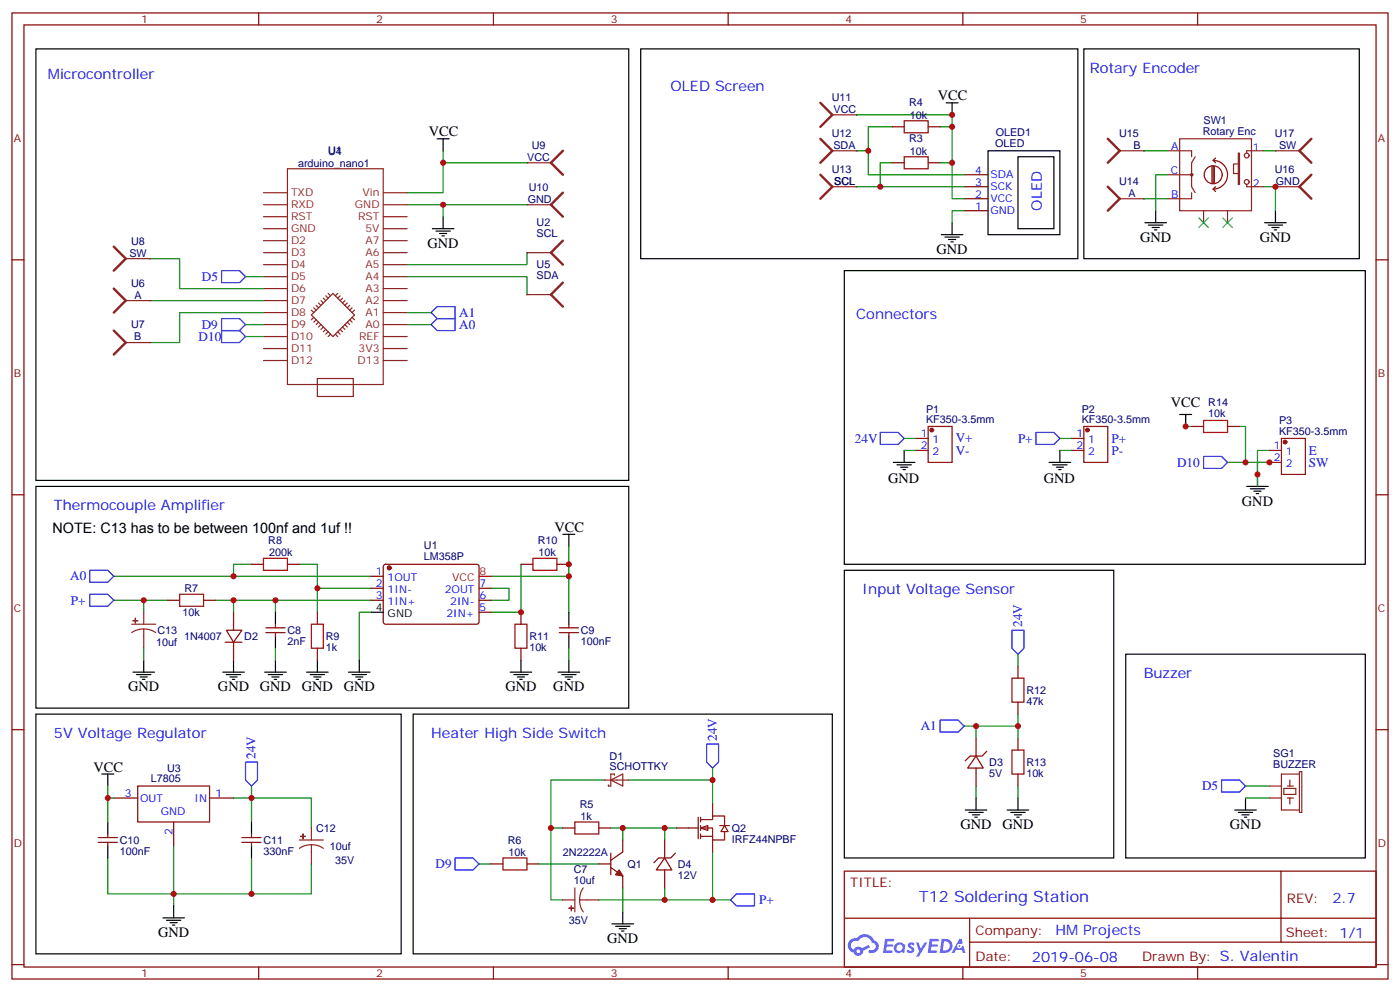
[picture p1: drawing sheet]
<svg xmlns="http://www.w3.org/2000/svg" width="412mm" height="292mm" viewBox="0 0 412 292" stroke-linecap="round" stroke-linejoin="round" font-family="sans-serif">
<g fill="none" stroke="#870000" stroke-width=".35">
<path d="M3.5 3.8h405.4v284.3h-405.4zM7.1 7.3h398.2v277.3h-398.2zM76.2 3.8v3.5M145.3 3.8v3.5M214.5 3.8v3.5M283.6 3.8v3.5M352.8 3.8v3.5M3.5 76.5h3.6M405.3 76.5h3.6M3.5 145.6h3.6M405.3 145.6h3.6M3.5 214.8h3.6"/>
<path d="M405.3 214.8h3.6M248.7 256.4h156.6v28.2h-156.6zM377.3 256.4v20.9M248.7 270.2h156.5M285.6 277.3h119.6M285.6 270.2v14.2M3.5 283.9h3.6M76.2 284.6v3.5M145.3 284.6v3.5M214.5 284.6v3.5M283.6 284.6v3.5M352.8 284.6v3.5"/>
<path d="M405.3 283.9h3.6"/>
</g>
<g fill="#5487ff">
<path d="M267.7 277.6a1.22 1.22 0 0 1 1.7 .2l-.4 .6a.47 .47 0 0 0-.3-.4 .47 .47 0 0 0-.5 .2l.1 .2a1.14 1.14 0 0 1 .8 1.8 1.14 1.14 0 0 1-1.9 0l-.2-.2 .5-.6 .7 .5a.29 .29 0 0 0 .3-.3 .29 .29 0 0 0-.2-.3 1.04 1.04 0 0 1-.6-1.7z"/>
<path d="M260.7 276.3h2.4l.3 .2-.2 .5-1.8 .1-.1 .8h1.5l.3 .4-.3 .4h-1.6l-.2 1.1h1.7l.2 .3-.2 .3-2.6 .1z"/>
<path d="M273.8 276.3h2.4l.3 .2-.1 .5-1.8 .1-.2 .8h1.6l.3 .4-.4 .4h-1.6l-.1 1.1h1.7l.2 .3-.2 .3-2.6 .1z"/>
<path d="M282.6 276.3h.7l.3 1.3-.6 .3a.69 .69 0 0 0-1 .3 .69 .69 0 0 0 .4 .9 .69 .69 0 0 0 .9-.6l.5-.2 .6 2.2h-.8l-.2-.9h-1.8l-.5 .9h-.8z"/>
<path d="M269.8 277.4h.8l.6 1.8 1.1-1.8h.9l-2.6 4.2h-.8l.9-1.5z"/>
<path d="M277.4 276.3l-.6 4.2h1.3a2.11 2.11 0 0 0 2.5-2.1 2.11 2.11 0 0 0-2.5-2.1zM278.1 277.1a1.39 1.39 0 0 1 1.7 1.4 1.39 1.39 0 0 1-1.8 1.3h-.3z"/>
<path d="M263.7 277.9a1.54 1.54 0 0 0-.1 2.2 1.54 1.54 0 0 0 2.2 .1l.6 .3 .3-2.3-.2-.3h-.4a1.49 1.49 0 0 0-2.4 0zM264 278.9a.94 .94 0 0 1 1.8 0 .94 .94 0 0 1-1.8 0z"/>
<path d="M250.4 276.7a2.18 2.18 0 0 0 1.1 3.7 1.44 1.44 0 0 0 1.6 .9 1.44 1.44 0 0 0 1.2-1.4l2-1.1-.5-.7-1.9 1a1.47 1.47 0 0 0-2.4 .4 1.39 1.39 0 0 1-.7-1.9 1.39 1.39 0 0 1 2-.5 2.12 2.12 0 0 1 2.2-1.3 2.12 2.12 0 0 1 1.9 1.7 1.14 1.14 0 0 1 1.1 1.4 1.14 1.14 0 0 1-1.7 .7 .43 .43 0 0 0-.5 .4 .43 .43 0 0 0 .4 .5 1.98 1.98 0 0 0 2.5-1.2 1.98 1.98 0 0 0-1.2-2.6 3.1 3.1 0 0 0-5.3-.6l-.9 .1zM252.3 280a.55 .55 0 0 1 1.1 0 .55 .55 0 0 1-1.1 0z"/>
<circle cx="282.6" cy="278.4" r=".26"/>
</g>
<g fill="none" stroke="#000" stroke-width=".35">
<path d="M10.6 14.4h174.6v127h-174.6zM128.8 40.9h3.5M130.5 40.9v3.5M127.4 67.3h6.3M128.4 68h4.2M129.5 68.7h2.1M130.2 69.4h.7M130.5 63.8v3.5M248.7 79.7h153.5v86.4h-153.5zM263.2 136.1h6.3M264.2 136.8h4.3M265.3 137.5h2.1"/>
<path d="M266 138.2h.7M266.3 132.6v3.5M309 136.1h6.4M310.1 136.8h4.2M311.1 137.5h2.2M311.9 138.2h.7M312.2 132.6v3.5M10.6 143.2h174.6v65.2h-174.6zM165.8 157.3h3.5M167.6 157.3v3.5M248.7 167.9h79.4v84.6h-79.4zM39.2 197.8h6.3"/>
<path d="M40.2 198.5h4.2M41.3 199.2h2.1M42 200h.7M42.3 194.3v3.5M65.6 197.8h6.4M66.7 198.5h4.2M67.7 199.2h2.1M68.4 200h.7M68.8 194.3v3.5M78 197.8h6.3M79 198.5h4.3M80.1 199.2h2.1"/>
<path d="M80.8 200h.7M81.1 180.2v3.5M81.1 187.3v3.5M81.1 194.3v3.5M90.3 197.8h6.4M91.4 198.5h4.2M92.4 199.2h2.1M93.1 200h.7M93.5 194.3v3.5M102.7 197.8h6.3M103.7 198.5h4.2M104.8 199.2h2.1"/>
<path d="M105.5 200h.7M105.8 194.3v3.5M109.4 180.2h3.5M150.3 197.8h6.3M151.3 198.5h4.3M152.4 199.2h2.1M153.1 200h.7M153.5 194.3v3.5M164.4 197.8h6.3M165.5 198.5h4.2M166.5 199.2h2.1M167.2 200h.7"/>
<path d="M167.6 180.2v3.5M167.6 187.3v3.5M167.6 194.3v3.5M331.6 192.5h70.6v60h-70.6zM10.6 210.2h107.6v70.5h-107.6zM121.7 210.2h123.5v70.5h-123.5zM30 227.8h3.5M31.7 227.8v3.6M284.3 238.4h6.4M285.4 239.1h4.2M286.5 239.8h2.1M287.5 234.9v3.5"/>
<path d="M296.7 238.4h6.3M297.7 239.1h4.3M298.8 239.8h2.1M299.9 234.9v3.5M363.7 238.4h6.4M364.8 239.1h4.2M365.8 239.8h2.1M366.9 234.9v3.5M31.7 241.9v3.6M31.7 249v3.5M74.1 241.9v3.6M74.1 249v3.5"/>
<path d="M287.2 240.5h.7M299.5 240.5h.7M366.5 240.5h.7M48 270.2h6.3M49 270.9h4.3M50.1 271.6h2.1M50.8 272.3h.7M51.2 266.6v3.6M180.3 271.9h6.3M181.3 272.6h4.3M182.4 273.3h2.1M183.1 274h.7"/>
<path d="M183.4 268.4v3.5"/>
</g>
<g fill="none" stroke="#00f" stroke-width=".35">
<path d="M65.3 79.7h5.3l1.7 1.7-1.7 1.8h-5.3zM65.3 93.8h5.3l1.7 1.7-1.7 1.8h-5.3zM127 92l1.8-1.8h5.3v3.6h-5.3zM127 95.5l1.8-1.7h5.3v3.5h-5.3zM259.3 127.3h5.3l1.7 1.7-1.7 1.8h-5.3zM305.2 127.3h5.2l1.8 1.7-1.8 1.8h-5.2zM26.5 167.9h5.2l1.8 1.7-1.8 1.8h-5.2zM26.5 174.9h5.2l1.8 1.8-1.8 1.7h-5.2zM298.1 185.5h3.5v5.3l-1.7 1.7-1.8-1.7zM208.1 219h3.6v5.3l-1.8 1.8-1.8-1.8zM276.9 211.9h5.3l1.8 1.8-1.8 1.8h-5.3zM72.3 224.3h3.5v5.3l-1.7 1.8-1.8-1.8z"/>
<path d="M359.8 229.6h5.3l1.8 1.8-1.8 1.7h-5.3zM134.1 252.5h5.2l1.8 1.8-1.8 1.7h-5.2zM215.2 264.9l1.8-1.8h5.2v3.5h-5.2z"/>
</g>
<g fill="none" stroke="#008700" stroke-width=".35">
<path d="M130.5 44.4v12.3h-10.6M44.1 76.1h8.8v8.8h24.7M119.9 60.3h10.6v3.5M155.2 74.4v3.5h-35.3M44.1 88.5h33.5M72.3 95.5h5.3M72.3 81.4h5.3M77.6 92h-24.7v8.8h-8.8M119.9 81.4h35.3v5.3M119.9 95.5h7.1M119.9 92h7.1M266.3 132.6h3.6"/>
<path d="M266.3 129h3.6M312.2 132.6h3.5M312.2 129h3.5M33.5 169.6h75.9M33.5 176.7h15.9M42.3 176.7v3.5M63.5 176.7h5.3M74.1 166.1h-5.3v3.5M81.1 176.7v3.5M88.2 166.1h5.3v7M109.4 176.7h-40.6v3.5M109.4 173.1h-15.9v7.1"/>
<path d="M144.6 169.6h23M144.6 173.1h5.3v3.6h-5.3M153.5 166.1v14.1h-8.9M167.6 160.8v19.4M42.3 190.8v3.5M81.1 190.8v3.5M109.4 180.2h-3.6v14.1M167.6 190.8v3.5M299.9 192.5v3.6M284 213.7h3.5M299.9 213.7h-12.4v3.5M299.9 210.2v7"/>
<path d="M74.1 234.9h17.6v8.8M74.1 231.4v10.5M178.2 229.6h-15.9v14.1h3.5M185.2 229.6h24.7M209.9 226.1v10.5M287.5 231.4v3.5M299.9 231.4v3.5M366.9 234.9h7M366.9 231.4h7M31.7 252.5v10.6h19.5v3.5M51.2 249v14.1h22.9M74.1 252.5v10.6"/>
<path d="M91.7 254.3v8.8h-17.6M141.1 254.3h3.5M158.7 254.3h17.7M162.3 243.7v21.2h3.5M179.9 243.7h19.4M183.4 243.7v3.5M195.8 243.7v3.5M209.9 250.8v14.1h-33.5M183.4 261.3v7.1M195.8 261.3v3.6M209.9 264.9h5.3"/>
</g>
<g fill="none" stroke="#870000" stroke-width=".35">
<path d="M269.9 129h3.5M269.9 132.6h3.5M273.4 125.5h7.1v10.6h-7.1zM315.7 129h3.6M315.7 132.6h3.6M319.3 125.5h7v10.6h-7zM49.4 176.7h3.5M60 176.7h3.5M74.1 166.1h3.5M84.7 166.1h3.5M109.4 169.6h3.5M109.4 173.1h3.5"/>
<path d="M109.4 176.7h3.5M113.1 166.3l.5-.2h27.1l.4 .7-.1 16.5-.6 .4h-27.1l-.4-.7v-16.2zM141.1 173.1h3.5M141.1 176.7h3.5M153.5 166.1h3.5M164 166.1h3.6M66.3 189h5M66.7 185.5h4.6l-2.5 3.5zM68.8 180.2v5.3M68.8 189v5.3M78.3 184.8h5.7M78.3 186.2h5.7"/>
<path d="M81.1 183.7v1.1M81.1 186.2v1.1M93.5 180.2v3.5M93.5 190.8v3.5M141.1 180.2h3.5M153.5 180.2v3.5M153.5 190.8v3.5M164.7 184.8h5.7M164.7 186.2h5.7M167.6 183.7v1.1M167.6 186.2v1.1M28.9 246.5h5.7"/>
<path d="M28.9 247.9h5.7M31.7 245.5v1M31.7 247.9v1.1M71.3 246.5h5.6M71.3 247.9h5.6M74.1 245.5v1M74.1 247.9v1.1M144.6 254.3h3.6M155.2 254.3h3.5M165.8 243.7h3.5M176.4 254.3h3.5M176.4 243.7h3.5"/>
<path d="M179.9 255.3l3.5 2.5v3.5M179.9 251.1v6.4M183.4 247.2v3.6l-3.5 2.4"/>
</g>
<g fill="#870000" stroke="#870000" stroke-width=".35">
<path d="M182.4 256l1 1.8-2.1-.3z"/>
<circle cx="274.5" cy="126.6" r=".53"/>
<circle cx="320.3" cy="126.6" r=".53"/>
<circle cx="114.7" cy="167.1" r=".53"/>
</g>
<g fill="none" stroke="#8c2424" stroke-width=".35">
<path d="M77.6 56.7h7.1M84.7 49.7h28.2v63.5h-28.2zM112.9 56.7h7M77.6 77.9h7.1M77.6 74.4h7.1M77.6 70.8h7.1M77.6 67.3h7.1M77.6 63.8h7.1M77.6 60.3h7.1M112.9 77.9h7M112.9 74.4h7M112.9 70.8h7"/>
<path d="M112.9 67.3h7M112.9 63.8h7M112.9 60.3h7M77.6 99.1h7.1M77.6 95.5h7.1M77.6 92h7.1M77.6 88.5h7.1M77.6 84.9h7.1M77.6 81.4h7.1M91.7 92.7l6.4-6.3 6.3 6.3-6.3 6.4zM91.7 91.3l.7 .7M92.4 93.4l-.7 .7"/>
<path d="M92.4 90.6l.7 .7M93.1 89.9l.7 .7M93.1 94.1l-.7 .7M93.8 94.8l-.7 .7M93.8 89.2l.7 .7M94.5 88.5l.7 .7M94.5 95.5l-.7 .7M95.2 96.2l-.7 .7M95.2 87.8l.8 .7M96 87.1l.7 .7M96 96.9l-.8 .7M96.7 97.6l-.7 .8"/>
<path d="M96.7 86.4l.7 .7M97.4 98.4l-.7 .7M98.8 98.4l.7 .7M99.5 97.6l.7 .8M99.5 86.4l-.7 .7M100.2 87.1l-.7 .7M100.2 96.9l.7 .7M100.9 96.2l.7 .7M100.9 87.8l-.7 .7M101.6 88.5l-.7 .7M101.6 95.5l.7 .7M102.3 94.8l.7 .7"/>
<path d="M102.3 89.2l-.7 .7M103 89.9l-.7 .7M103 94.1l.7 .7M103.7 93.4l.7 .7M103.7 90.6l-.7 .7M104.4 91.3l-.7 .7M112.9 99.1h7M112.9 95.5h7M112.9 92h7M112.9 88.5h7M112.9 84.9h7M112.9 81.4h7"/>
<path d="M77.6 102.6h7.1M77.6 106.1h7.1M93.5 111.4h10.6v5.3h-10.6zM112.9 102.6h7M112.9 106.1h7M38.8 183.7h7.1M42.3 185.1l1.9 .3 1.7 .8M42.3 185.1l-1.8 .3-1.7 .8M42.3 180.2v3.5M42.3 185.1v5.7M88.2 247.2h7M91.7 248.6l1.9 .3 1.6 .8"/>
<path d="M91.7 248.6l-1.8 .3-1.7 .8M91.7 243.7v3.5M91.7 248.6v5.7"/>
</g>
<path d="M141.1 169.6h3.5" fill="none" stroke="#f00" stroke-width=".35"/>
<path d="M52.9 174.9h7.1v3.5h-7.1zM77.6 164.3h7.1v3.6h-7.1zM157 164.3h7v3.6h-7zM91.7 183.7h3.5v7.1h-3.5zM151.7 183.7h3.5v7.1h-3.5zM148.2 252.5h7v3.5h-7zM169.3 241.9h7.1v3.6h-7.1z" fill="none" stroke="#a10000" stroke-width=".35"/>
<g fill="#8c2424" stroke="#8c2424" stroke-width=".35">
<path d="M39.2 182.7h1.4z"/>
<path d="M39.9 182v1.4z"/>
<path d="M88.5 246.2h1.5z"/>
<path d="M89.3 245.5v1.4z"/>
</g>
<g fill="#fff" stroke="#870000" stroke-width=".35">
<path d="M206.4 243.7l2.1-.7v1.4z"/>
<path d="M213.4 243l1.1 1.8h-2.1z"/>
</g>
<g fill="none" stroke="#870000" stroke-width=".35">
<path d="M299.9 196.1v3.5M287.5 217.2v5.3M299.9 206.7v3.5M299.9 217.2v3.6M33.5 234.9h7.1M40.6 231.4h21.1v10.5h-21.1zM61.7 234.9h7.1M209.9 236.6v3.6M287.5 222.5l2.1 3.6h-4.6zM287.5 226.1v5.3M290.7 221.1l-1.4 1.4h-3.5l-1.5 1.4M299.9 227.8v3.6"/>
<path d="M51.2 241.9v7.1M195.8 252.5l2.1 3.5h-4.6zM195.8 247.2v5.3M195.8 256v5.3M199 251.1l-1.4 1.4h-3.6l-1.4 1.4M199.3 243.7h6.4M205.7 240.5v6.4M206.4 241.2h3.5v-1h3.5v2.8M206.4 243.7h3.5v3.5h3.5v-2.4M206.4 240.5v1.4M206.4 243v1.4M206.4 245.5v1.4"/>
<path d="M206.4 246.2h3.5M209.9 247.2v3.6M212 243h2.8"/>
</g>
<g fill="none" stroke="#8c2424" stroke-width=".35">
<path d="M155.2 74.4h7.1M178.2 229.6h7M179.9 229.6l3.5-1.8v3.6zM181 228.2v-.4h-1.1v3.6h-.7v-.4M373.9 231.4h3.6M373.9 234.9h3.6M378.2 232.1h3.5v1.7h-3.5zM379.2 231.4h1.8M379.2 234.9h1.8M379.9 229.6v1.8M379.9 234.9v1.7M382.8 227.8h-5.3v10.6h5.3"/>
<path d="M382.8 227.1h.7v12h-.7zM165.8 264.9h3.5M169.3 261.3v7.1M170.7 264.9l.3 1.8 .8 1.7M170.7 264.9h5.7M171.8 261.3l-.8 1.7-.3 1.9"/>
</g>
<g fill="#8c2424" stroke="#8c2424" stroke-width=".35">
<path d="M168.3 266.6v1.4z"/>
<path d="M167.6 267.3h1.4z"/>
</g>
<path d="M31.7 231.4v3.5h1.8M31.7 234.9v7M68.8 234.9h5.3" fill="none" stroke="#008700" stroke-width=".35"/>
<path d="M298.1 199.6h3.5v7.1h-3.5zM298.1 220.8h3.5v7h-3.5z" fill="none" stroke="#a10000" stroke-width=".35"/>
<path d="M165.8 70.8l-3.5 3.6 3.5 3.5" fill="none" stroke="#8c2424" stroke-width=".71"/>
<circle cx="155.2" cy="74.4" r=".18" fill="#8c2424"/>
<path d="M155.2 86.7h7.1" fill="none" stroke="#8c2424" stroke-width=".35"/>
<path d="M165.8 83.2l-3.5 3.5 3.5 3.5" fill="none" stroke="#8c2424" stroke-width=".71"/>
<circle cx="155.2" cy="86.7" r=".18" fill="#8c2424"/>
<path d="M37 88.5h7.1" fill="none" stroke="#8c2424" stroke-width=".35"/>
<path d="M33.5 84.9l3.5 3.6-3.5 3.5" fill="none" stroke="#8c2424" stroke-width=".71"/>
<circle cx="44.1" cy="88.5" r=".18" fill="#8c2424"/>
<path d="M37 100.8h7.1" fill="none" stroke="#8c2424" stroke-width=".35"/>
<path d="M33.5 97.3l3.5 3.5-3.5 3.6" fill="none" stroke="#8c2424" stroke-width=".71"/>
<circle cx="44.1" cy="100.8" r=".18" fill="#8c2424"/>
<path d="M37 76.1h7.1" fill="none" stroke="#8c2424" stroke-width=".35"/>
<path d="M33.5 72.6l3.5 3.5-3.5 3.6" fill="none" stroke="#8c2424" stroke-width=".71"/>
<circle cx="44.1" cy="76.1" r=".18" fill="#8c2424"/>
<path d="M155.2 47.9h7.1" fill="none" stroke="#8c2424" stroke-width=".35"/>
<path d="M165.8 44.4l-3.5 3.5 3.5 3.5" fill="none" stroke="#8c2424" stroke-width=".71"/>
<circle cx="155.2" cy="47.9" r=".18" fill="#8c2424"/>
<path d="M155.2 60.3h7.1" fill="none" stroke="#8c2424" stroke-width=".35"/>
<path d="M165.8 56.7l-3.5 3.6 3.5 3.5" fill="none" stroke="#8c2424" stroke-width=".71"/>
<circle cx="155.2" cy="60.3" r=".18" fill="#8c2424"/>
<path d="M130.5 47.9h24.7M252.2 44.4h3.6M130.5 60.3h24.7" fill="none" stroke="#008700" stroke-width=".35"/>
<path d="M245.2 33.8h7" fill="none" stroke="#8c2424" stroke-width=".35"/>
<path d="M241.7 30.3l3.5 3.5-3.5 3.5" fill="none" stroke="#8c2424" stroke-width=".71"/>
<circle cx="252.2" cy="33.8" r=".18" fill="#8c2424"/>
<path d="M245.2 44.4h7" fill="none" stroke="#8c2424" stroke-width=".35"/>
<path d="M241.7 40.9l3.5 3.5-3.5 3.5" fill="none" stroke="#8c2424" stroke-width=".71"/>
<circle cx="252.2" cy="44.4" r=".18" fill="#8c2424"/>
<path d="M245.2 55h7" fill="none" stroke="#8c2424" stroke-width=".35"/>
<path d="M241.7 51.4l3.5 3.6-3.5 3.5" fill="none" stroke="#8c2424" stroke-width=".71"/>
<circle cx="252.2" cy="55" r=".18" fill="#8c2424"/>
<path d="M329.8 58.5h7.1" fill="none" stroke="#8c2424" stroke-width=".35"/>
<path d="M326.3 55l3.5 3.5-3.5 3.5" fill="none" stroke="#8c2424" stroke-width=".71"/>
<circle cx="336.9" cy="58.5" r=".18" fill="#8c2424"/>
<path d="M329.8 44.4h7.1" fill="none" stroke="#8c2424" stroke-width=".35"/>
<path d="M326.3 40.9l3.5 3.5-3.5 3.5" fill="none" stroke="#8c2424" stroke-width=".71"/>
<circle cx="336.9" cy="44.4" r=".18" fill="#8c2424"/>
<path d="M375.7 55h7.1" fill="none" stroke="#8c2424" stroke-width=".35"/>
<path d="M386.3 51.4l-3.5 3.6 3.5 3.5" fill="none" stroke="#8c2424" stroke-width=".71"/>
<circle cx="375.7" cy="55" r=".18" fill="#8c2424"/>
<path d="M375.7 44.4h7.1" fill="none" stroke="#8c2424" stroke-width=".35"/>
<path d="M386.3 40.9l-3.5 3.5 3.5 3.5" fill="none" stroke="#8c2424" stroke-width=".71"/>
<circle cx="375.7" cy="44.4" r=".18" fill="#8c2424"/>
<g fill="none" stroke="#8c2424" stroke-width=".35">
<path d="M344 44.4h7v1.7M344 51.4h7M347.5 40.9h21.2v21.1h-21.2zM351 56.7v1.8h-7M352.1 46.1l-1.1 1.8v7.1l1.1 1.7M364.8 45.1h.3v9.2h-.3zM364.8 48.3h-1.4v2.8h1.4M367.2 54.3v.7h5M372.2 44.4h-5v.7M354.5 62v3.5M361.6 62v3.5"/>
<circle cx="351" cy="51.4" r=".35"/>
<circle cx="367.2" cy="45.8" r=".71"/>
<circle cx="367.2" cy="53.6" r=".71"/>
</g>
<path d="M357 49v4.9M357.4 47.2a4.2 4.2 0 0 1 4.2 4.2 4.2 4.2 0 0 1-4.2 4.3M357.4 55.7l.7 .7M357.4 49v4.9M357.4 47.2l.7 .7M357.7 49v4.9M358.1 46.5l-.7 .7M358.1 55l-.7 .7M360 51.4a2.65 2.65 0 0 0-3.7-2.4 2.65 2.65 0 0 0-.6 4.4 2.65 2.65 0 0 0 4.2-1.3l.1-.5" fill="none" stroke="#850000" stroke-width=".35"/>
<g fill="none" stroke="#000" stroke-width=".35">
<path d="M188.7 14.4h128.8v61.7h-128.8zM319.3 14.4h81.1v61.7h-81.1zM278.7 30.3h3.5M280.5 30.3v3.5M291 44.4h21.2v24.7h-21.2zM299.9 46.1h10.5v21.2h-10.5zM277.3 69.1h6.3M278.3 69.8h4.3M279.4 70.5h2.1M280.1 71.2h.7M280.5 65.5v3.6M337.3 65.5h6.3"/>
<path d="M338.3 66.3h4.2M339.4 67h2.1M340.1 67.7h.7M340.4 62v3.5M372.5 65.5h6.4M373.6 66.3h4.2M374.6 67h2.2M375.4 67.7h.7M375.7 62v3.5M347.5 122h3.5M349.2 122v3.5M370.4 139.6v3.6"/>
<path d="M367.2 143.2h6.4M368.3 143.9h4.2M369.4 144.6h2.1M370.1 145.3h.7"/>
</g>
<g fill="none" stroke="#008700" stroke-width=".35">
<path d="M252.2 33.8h28.3v24.7h3.5M262.8 37.3h-7v14.1h28.2M276.9 37.3h3.6M252.2 55h31.8M262.8 47.9h-3.5v7.1M276.9 47.9h3.6M336.9 44.4h7.1M336.9 58.5h7.1M344 51.4h-3.6v10.6M372.2 55h3.5v7M372.2 44.4h3.5M284 62h-3.5v3.5"/>
<path d="M72.3 99.1h5.3M349.2 122v3.5h1.8M361.6 136.1h12.3h-3.5v7.1M365.1 125.5h1.8v10.6M373.9 132.6h-3.5v7"/>
</g>
<path d="M353.1 64.1l2.9 2.9M356 64.1l-2.9 2.9M360.2 64.1l2.8 2.9M363 64.1l-2.8 2.9" fill="none" stroke="#3c3" stroke-width=".35"/>
<g fill="none" stroke="#870000" stroke-width=".35">
<path d="M262.8 37.3h3.5M273.4 37.3h3.5M262.8 47.9h3.5M273.4 47.9h3.5M284 58.5h7M284 55h7M284 51.4h7M284 62h7M351 125.5h3.5M361.6 125.5h3.5M373.9 132.6h3.6M373.9 136.1h3.6"/>
<path d="M377.5 129h7v10.6h-7z"/>
</g>
<path d="M266.3 35.6h7.1v3.5h-7.1zM266.3 46.1h7.1v3.6h-7.1zM354.5 123.8h7.1v3.5h-7.1z" fill="none" stroke="#a10000" stroke-width=".35"/>
<circle cx="378.5" cy="130.1" r=".53" fill="#870000" stroke="#870000" stroke-width=".35"/>
<path d="M65.3 97.3h5.3l1.7 1.8-1.7 1.7h-5.3zM354.5 134.3h5.3l1.8 1.8-1.8 1.8h-5.3z" fill="none" stroke="#00f" stroke-width=".35"/>
<g fill="#c00">
<circle cx="42.3" cy="176.7" r=".88"/>
<circle cx="167.6" cy="169.6" r=".88"/>
<circle cx="93.5" cy="173.1" r=".88"/>
<circle cx="68.8" cy="169.6" r=".88"/>
<circle cx="81.1" cy="176.7" r=".88"/>
<circle cx="195.8" cy="243.7" r=".88"/>
<circle cx="299.9" cy="213.7" r=".88"/>
<circle cx="209.9" cy="229.6" r=".88"/>
<circle cx="183.4" cy="243.7" r=".88"/>
<circle cx="209.9" cy="264.9" r=".88"/>
<circle cx="287.5" cy="213.7" r=".88"/>
<circle cx="162.3" cy="243.7" r=".88"/>
<circle cx="195.8" cy="264.9" r=".88"/>
<circle cx="74.1" cy="263.1" r=".88"/>
<circle cx="74.1" cy="234.9" r=".88"/>
<circle cx="51.2" cy="263.1" r=".88"/>
<circle cx="68.8" cy="176.7" r=".88"/>
<circle cx="167.6" cy="166.1" r=".88"/>
<circle cx="153.5" cy="180.2" r=".88"/>
<circle cx="31.8" cy="234.9" r=".88"/>
<circle cx="130.5" cy="60.3" r=".88"/>
<circle cx="130.5" cy="47.9" r=".88"/>
<circle cx="255.8" cy="44.4" r=".88"/>
<circle cx="280.5" cy="33.8" r=".88"/>
<circle cx="375.7" cy="55" r=".88"/>
<circle cx="280.5" cy="37.3" r=".88"/>
<circle cx="280.5" cy="47.9" r=".88"/>
<circle cx="259.3" cy="55" r=".88"/>
<circle cx="366.9" cy="136.1" r=".88"/>
<circle cx="373.9" cy="136.1" r=".88"/>
<circle cx="349.3" cy="125.5" r=".88"/>
<circle cx="370.4" cy="139.6" r=".88"/>
</g>
<text font-size="4.6" fill="#00f" x="270.8" y="265.4">T12 Soldering Station</text>
<g font-size="4.2" fill="#00f">
<text x="14.1" y="23.2">Microcontroller</text>
<text x="321" y="21.4">Rotary Encoder</text>
<text x="197.6" y="26.7">OLED Screen</text>
<text x="306.9" y="62" transform="rotate(-90 306.9 62)">OLED</text>
<text x="252.2" y="93.8">Connectors</text>
<text x="15.9" y="150.2">Thermocouple Amplifier</text>
<text x="254" y="174.9">Input Voltage Sensor</text>
<text x="336.9" y="199.6">Buzzer</text>
<text x="15.9" y="217.2">5V Voltage Regulator</text>
<text x="127" y="217.2">Heater High Side Switch</text>
<text x="392.5" y="265.7">2.7</text>
<text x="310.9" y="275.2">HM Projects</text>
<text x="304" y="283">2019-06-08</text>
</g>
<g font-size="4.2">
<text x="276.2" y="29.6">VCC</text>
<text x="126.3" y="40.1">VCC</text>
<text x="335.8" y="71.2">GND</text>
<text x="371.1" y="71.2">GND</text>
<text x="125.9" y="73">GND</text>
<text x="275.9" y="74.7">GND</text>
<text x="344.9" y="119.9">VCC</text>
<text x="261.6" y="142.2">GND</text>
<text x="307.5" y="142.2">GND</text>
<text x="365.8" y="148.8">GND</text>
<text x="15.5" y="157">NOTE: C13 has to be between 100nf and 1uf !!</text>
<text x="163.3" y="156.6">VCC</text>
<text x="37.7" y="203.5">GND</text>
<text x="64.2" y="203.5">GND</text>
<text x="76.6" y="203.5">GND</text>
<text x="88.9" y="203.5">GND</text>
<text x="101.2" y="203.5">GND</text>
<text x="148.9" y="203.5">GND</text>
<text x="163" y="203.5">GND</text>
<text x="27.5" y="227.1">VCC</text>
<text x="282.9" y="244.1">GND</text>
<text x="295.3" y="244.1">GND</text>
<text x="362.3" y="244.1">GND</text>
<text x="46.6" y="275.8">GND</text>
<text x="178.9" y="277.6">GND</text>
</g>
<g font-size="3.9" fill="#00f">
<text x="59.5" y="82.7">D5</text>
<text x="135.3" y="93.3">A1</text>
<text x="58.5" y="100.4">D10</text>
<text x="59.4" y="96.8">D9</text>
<text x="135.3" y="96.8">A0</text>
<text x="251.8" y="130.4">24V</text>
<text x="281.5" y="130.1">V+</text>
<text x="299.9" y="130.3">P+</text>
<text x="327.4" y="130.5">P+</text>
<text x="281.5" y="134">V-</text>
<text x="327.4" y="134">P-</text>
<text x="346.7" y="137.4">D10</text>
<text x="385.6" y="137.5">SW</text>
<text x="385.6" y="134">E</text>
<text x="20.7" y="170.9">A0</text>
<text x="20.8" y="177.9">P+</text>
<text x="301.1" y="184.5" transform="rotate(-90 301.1 184.5)">24V</text>
<text x="271.2" y="215">A1</text>
<text x="211.1" y="218.1" transform="rotate(-90 211.1 218.1)">24V</text>
<text x="75.3" y="223.3" transform="rotate(-90 75.3 223.3)">24V</text>
<text x="354.1" y="232.7">D5</text>
<text x="128.3" y="255.5">D9</text>
<text x="223.7" y="266.1">P+</text>
</g>
<g font-size="3.9" fill="#800">
<text x="250.5" y="261">TITLE:</text>
<text x="379.1" y="265.7">REV:</text>
<text x="287.4" y="275.2">Company:</text>
<text x="378.7" y="275.8">Sheet: 1/1</text>
<text x="287.4" y="282.9">Date:</text>
<text x="336.4" y="282.9">Drawn By: S. Valentin</text>
</g>
<g font-size="3.2" fill="#800">
<text x="41.6" y="6.8">1</text>
<text x="110.8" y="6.8">2</text>
<text x="179.9" y="6.8">3</text>
<text x="249.1" y="6.8">4</text>
<text x="318.2" y="6.8">5</text>
<text x="4.1" y="41.9">A</text>
<text x="405.9" y="41.9">A</text>
<text x="4.1" y="111.1">B</text>
<text x="405.9" y="111.1">B</text>
<text x="4.1" y="180.2">C</text>
<text x="405.9" y="180.2">C</text>
<text x="4.1" y="249.3">D</text>
<text x="405.9" y="249.3">D</text>
<text x="41.6" y="287.6">1</text>
<text x="110.8" y="287.6">2</text>
<text x="179.9" y="287.6">3</text>
<text x="249.1" y="287.6">4</text>
<text x="318.2" y="287.6">5</text>
</g>
<g font-size="3.2" fill="#000080">
<text x="245" y="29.7">U11</text>
<text x="245.5" y="33.2">VCC</text>
<text x="267.8" y="31.3">R4</text>
<text x="268" y="34.9">10k</text>
<text x="245" y="40.3">U12</text>
<text x="267.8" y="41.9">R3</text>
<text x="293.3" y="40.1">OLED1</text>
<text x="329.7" y="40.2">U15</text>
<text x="354.3" y="39.8">Rotary Enc</text>
<text x="354.5" y="36.6">SW1</text>
<text x="375.5" y="40.3">U17</text>
<text x="96.7" y="45.5">U4</text>
<text x="99" y="45.4">1</text>
<text x="155.3" y="47.3">VCC</text>
<text x="156.6" y="43.7">U9</text>
<text x="245.5" y="43.8">SDA</text>
<text x="268" y="45.5">10k</text>
<text x="293.1" y="43.3">OLED</text>
<text x="333.9" y="43.8">B</text>
<text x="376.8" y="43.8">SW</text>
<text x="87.8" y="49">arduino_nano1</text>
<text x="245" y="50.8">U13</text>
<text x="375.5" y="50.8">U16</text>
<text x="155.5" y="59.6">GND</text>
<text x="155.7" y="56.1">U10</text>
<text x="245.7" y="54.4">SCL</text>
<text x="329.7" y="54.3">U14</text>
<text x="332.4" y="57.9">A</text>
<text x="375.8" y="54.4">GND</text>
<text x="38.6" y="72">U8</text>
<text x="158.1" y="69.8">SCL</text>
<text x="158.1" y="66.6">U2</text>
<text x="38.1" y="75.5">SW</text>
<text x="158.1" y="82.1">SDA</text>
<text x="158.1" y="79">U5</text>
<text x="38.6" y="84.4">U6</text>
<text x="39.6" y="87.9">A</text>
<text x="38.6" y="96.7">U7</text>
<text x="39.5" y="100.2">B</text>
<text x="355.9" y="119.5">R14</text>
<text x="272.8" y="124.5">KF350-3.5mm</text>
<text x="272.8" y="121.5">P1</text>
<text x="318.6" y="124.5">KF350-3.5mm</text>
<text x="318.6" y="121.5">P2</text>
<text x="355.9" y="122.7">10k</text>
<text x="376.8" y="124.8">P3</text>
<text x="376.8" y="128">KF350-3.5mm</text>
<text x="79" y="160.1">R8</text>
<text x="124.9" y="161.7">U1</text>
<text x="158.4" y="160.1">R10</text>
<text x="79.3" y="163.7">200k</text>
<text x="124.9" y="164.9">LM358P</text>
<text x="158.6" y="163.7">10k</text>
<text x="54.3" y="174.3">R7</text>
<text x="53.7" y="181.3">10k</text>
<text x="46" y="190.2">10uf</text>
<text x="46.4" y="186.6">C13</text>
<text x="54.2" y="188.4">1N4007</text>
<text x="72" y="188.4">D2</text>
<text x="84.7" y="189.8">2nF</text>
<text x="84.7" y="186.6">C8</text>
<text x="96" y="191.6">1k</text>
<text x="96" y="188.4">R9</text>
<text x="155.9" y="191.6">10k</text>
<text x="155.9" y="188.4">R11</text>
<text x="171.1" y="189.8">100nF</text>
<text x="171.1" y="186.6">C9</text>
<text x="302.3" y="207.5">47k</text>
<text x="302.3" y="204.3">R12</text>
<text x="49.2" y="227.1">U3</text>
<text x="179.6" y="226.8">SCHOTTKY</text>
<text x="179.6" y="223.6">D1</text>
<text x="291.4" y="225.4">D3</text>
<text x="302.3" y="225.4">R13</text>
<text x="375.1" y="226.1">BUZZER</text>
<text x="375.1" y="222.8">SG1</text>
<text x="44.4" y="230.2">L7805</text>
<text x="291.4" y="228.6">5V</text>
<text x="302.3" y="228.6">10k</text>
<text x="170.8" y="237.7">R5</text>
<text x="93.1" y="244.8">C12</text>
<text x="171" y="241.3">1k</text>
<text x="215.5" y="244.8">Q2</text>
<text x="35.3" y="251.5">100nF</text>
<text x="35.3" y="248.4">C10</text>
<text x="77.6" y="251.5">330nF</text>
<text x="77.6" y="248.4">C11</text>
<text x="97.2" y="250.1">10uf</text>
<text x="149.6" y="248.3">R6</text>
<text x="149.8" y="251.9">10k</text>
<text x="165.8" y="251.9">2N2222A</text>
<text x="215.5" y="248.1">IRFZ44NPBF</text>
<text x="98.8" y="254.3">35V</text>
<text x="169" y="257">C7</text>
<text x="184.9" y="255.4">Q1</text>
<text x="199.7" y="255.4">D4</text>
<text x="169" y="260.3">10uf</text>
<text x="199.7" y="258.6">12V</text>
<text x="167.6" y="271.9">35V</text>
</g>
<g font-size="3.2" fill="#00f">
<text x="345" y="44">A</text>
<text x="369" y="44.4">1</text>
<text x="287.3" y="51.1">4</text>
<text x="291.7" y="52.5">SDA</text>
<text x="344.9" y="51.1">C</text>
<text x="287.3" y="58.1">2</text>
<text x="287.3" y="54.6">3</text>
<text x="291.7" y="59.5">VCC</text>
<text x="291.7" y="56">SCK</text>
<text x="345" y="58.1">B</text>
<text x="369" y="55">2</text>
<text x="287.3" y="61.7">1</text>
<text x="291.7" y="63.1">GND</text>
<text x="271.2" y="128.7">1</text>
<text x="274.7" y="130.5">1</text>
<text x="317.1" y="128.7">1</text>
<text x="320.6" y="130.5">1</text>
<text x="271.2" y="132.2">2</text>
<text x="274.7" y="134">2</text>
<text x="317.1" y="132.2">2</text>
<text x="320.6" y="134">2</text>
<text x="375.3" y="132.2">1</text>
<text x="375.3" y="135.7">2</text>
<text x="378.8" y="134">1</text>
<text x="378.8" y="137.5">2</text>
<text x="110.7" y="169.3">1</text>
<text x="110.7" y="172.8">2</text>
<text x="114.2" y="171">1OUT</text>
<text x="141.3" y="172.8">7</text>
<text x="110.7" y="176.3">3</text>
<text x="114.2" y="174.6">1IN-</text>
<text x="114.2" y="178.1">1IN+</text>
<text x="131" y="174.6">2OUT</text>
<text x="132.6" y="178.1">2IN-</text>
<text x="141.3" y="179.8">5</text>
<text x="141.3" y="176.3">6</text>
<text x="131.5" y="181.6">2IN+</text>
<text x="36.8" y="234.5">3</text>
<text x="41.3" y="235.9">OUT</text>
<text x="47.4" y="239.9">GND</text>
<text x="57.3" y="235.9">IN</text>
<text x="63.5" y="234.5">1</text>
<text x="50.8" y="245.7" transform="rotate(-90 50.8 245.7)">2</text>
</g>
<g font-size="3.2" fill="#8d2323">
<text x="85.7" y="57.8">TXD</text>
<text x="106.8" y="57.8">Vin</text>
<text x="85.7" y="64.8">RST</text>
<text x="85.7" y="61.3">RXD</text>
<text x="104.5" y="61.3">GND</text>
<text x="105.5" y="64.8">RST</text>
<text x="85.7" y="71.9">D2</text>
<text x="85.7" y="68.4">GND</text>
<text x="107.6" y="68.4">5V</text>
<text x="107.6" y="71.9">A7</text>
<text x="85.7" y="75.4">D3</text>
<text x="107.6" y="75.4">A6</text>
<text x="85.7" y="82.5">D5</text>
<text x="85.7" y="79">D4</text>
<text x="107.6" y="79">A5</text>
<text x="107.6" y="82.5">A4</text>
<text x="85.7" y="89.5">D7</text>
<text x="85.7" y="86">D6</text>
<text x="107.6" y="86">A3</text>
<text x="107.6" y="89.5">A2</text>
<text x="85.7" y="93.1">D8</text>
<text x="107.6" y="93.1">A1</text>
<text x="85.7" y="100.1">D10</text>
<text x="85.7" y="96.6">D9</text>
<text x="105.8" y="100.1">REF</text>
<text x="107.6" y="96.6">A0</text>
<text x="85.7" y="103.6">D11</text>
<text x="85.7" y="107.2">D12</text>
<text x="105.4" y="107.2">D13</text>
<text x="105.6" y="103.6">3V3</text>
</g>
<g font-size="3.2" fill="#f00">
<text x="133.2" y="171">VCC</text>
<text x="141.3" y="169.3">8</text>
</g>
<g font-size="3.2">
<text x="110.7" y="179.8">4</text>
<text x="114.2" y="181.6">GND</text>
</g>
</svg>
